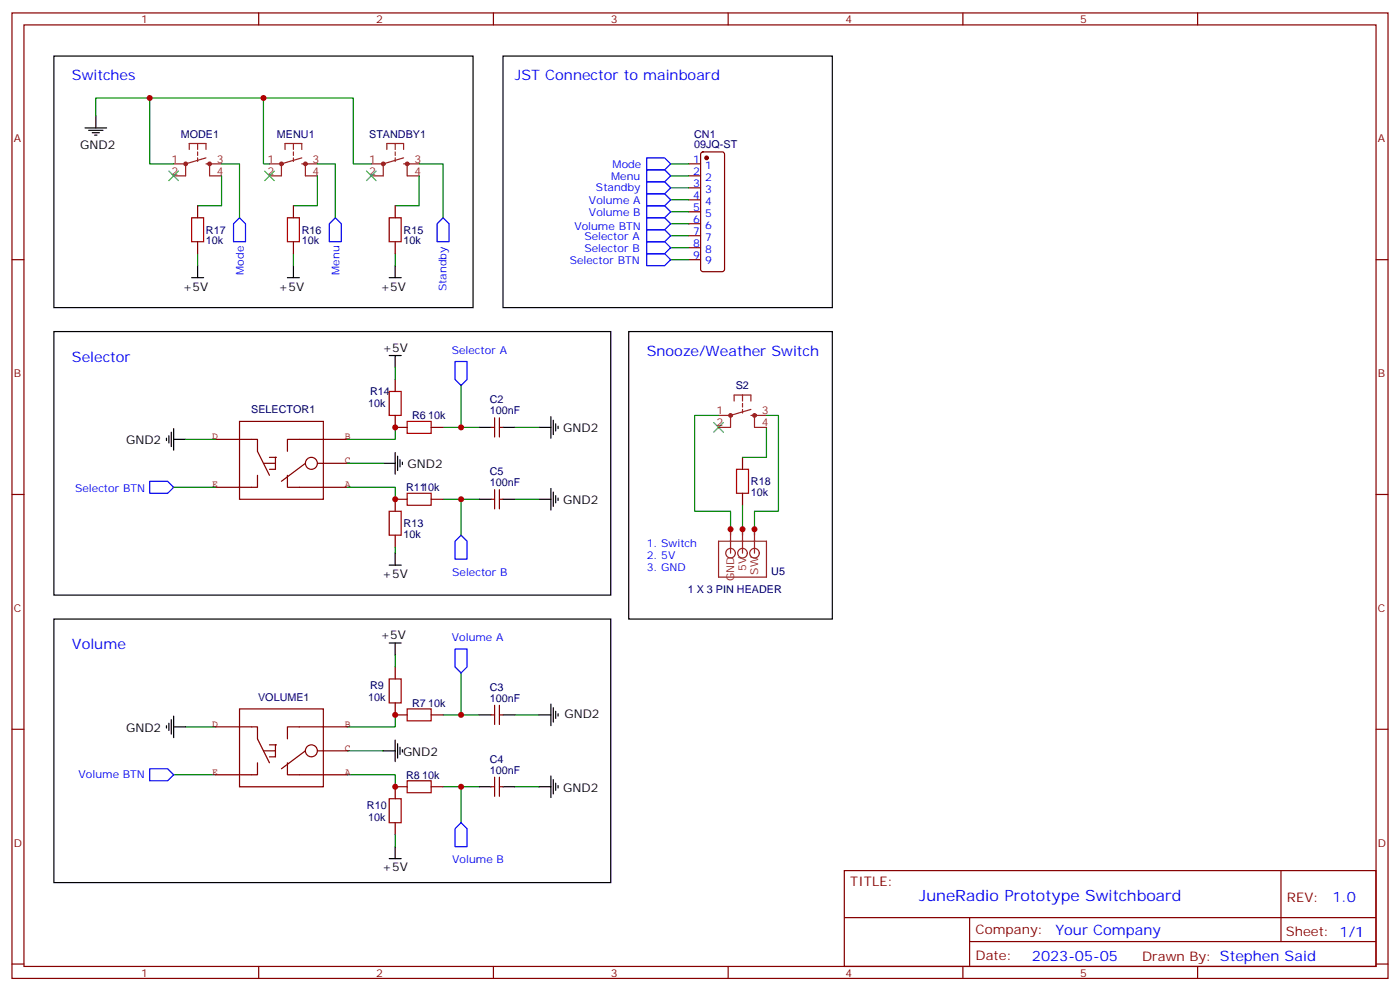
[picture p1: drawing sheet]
<svg xmlns="http://www.w3.org/2000/svg" width="412mm" height="292mm" viewBox="0 0 412 292" stroke-linecap="round" stroke-linejoin="round" font-family="sans-serif">
<g fill="none" stroke="#870000" stroke-width=".35">
<path d="M3.5 3.8h405.4v284.3h-405.4zM7.1 7.3h398.2v277.3h-398.2zM76.2 3.8v3.5M145.3 3.8v3.5M214.5 3.8v3.5M283.6 3.8v3.5M352.8 3.8v3.5M202.8 48.3h3.6M202.8 51.8h3.6M202.8 55.3h3.6M202.8 58.8h3.6M206.6 44.9l.5-.2h5.6l.5 .2 .2 .5v33.9l-.2 .5-.5 .2h-5.6l-.5-.2-.2-.5v-33.9z"/>
<path d="M3.5 76.5h3.6M202.8 76.5h3.6M202.8 62.4h3.6M202.8 65.9h3.6M202.8 69.4h3.6M202.8 73h3.6M405.3 76.5h3.6M218.7 134.7v3.5M3.5 145.6h3.6M218.7 145.3v3.5M405.3 145.6h3.6M3.5 214.8h3.6"/>
<path d="M405.3 214.8h3.6M248.7 256.4h156.6v28.2h-156.6zM377.3 256.4v20.9M248.7 270.2h156.5M285.6 277.3h119.6M285.6 270.2v14.2M3.5 283.9h3.6M76.2 284.6v3.5M145.3 284.6v3.5M214.5 284.6v3.5M283.6 284.6v3.5M352.8 284.6v3.5"/>
<path d="M405.3 283.9h3.6"/>
</g>
<circle cx="208.1" cy="46.5" r=".53" fill="#870000" stroke="#870000" stroke-width=".35"/>
<g fill="none" stroke="#008700" stroke-width=".35">
<path d="M44.1 28.9h-15.9v5.2M77.6 28.9h26.5v19.4h5.3M51.2 48.3h-7.1v-19.4h33.5v19.4h1.8M65.3 51.8v8.8h-7.1M65.3 48.3h5.3v15.8M93.5 51.8v8.8h-7.1M93.5 48.3h5.3v15.8M123.5 51.8v8.8h-7.1M123.5 48.3h7v15.8M197.6 58.8h5.2M197.6 55.3h5.2M197.6 51.8h5.2"/>
<path d="M197.6 48.3h5.2M197.6 76.5h5.2M197.6 73h5.2M197.6 69.4h5.2M197.6 65.9h5.2M197.6 62.4h5.2M211.7 122.3h-7.1v28.3h10.6v7M225.8 125.9v8.8h-7.1M225.8 122.3h3.5v28.3h-7.1v7M218.7 148.8v8.8"/>
</g>
<path d="M217 138.2h3.5v7.1h-3.5z" fill="none" stroke="#a10000" stroke-width=".35"/>
<path d="M210.3 124.5l2.8 2.8M213.1 124.5l-2.8 2.8" fill="none" stroke="#3c3" stroke-width=".35"/>
<path d="M15.9 16.5h123.4v74.1h-123.4zM25 37.7h6.4M26.1 38.4h4.2M27.2 39.1h2.1M27.9 39.8h.7M28.2 34.1v3.6M185.2 97.6h60v84.7h-60z" fill="none" stroke="#000" stroke-width=".35"/>
<g fill="none" stroke="#8c2424" stroke-width=".35">
<path d="M51.2 48.3h3.5M54.7 48.3v3.5h-3.5M55.7 44v-1.7h5v1.7M58.2 42.3v1.7M58.2 44.7v1.1M58.2 46.5v1.1M60.7 48.3h4.6M60.7 46.5l-6 1.8M61.7 48.3v3.5h3.6M79.4 48.3h3.5M82.9 48.3v3.5h-3.5M84 44v-1.7h4.9v1.7"/>
<path d="M86.4 42.3v1.7M86.4 44.7v1.1M86.4 46.5v1.1M88.9 48.3h4.6M88.9 46.5l-6 1.8M90 48.3v3.5h3.5M109.4 48.3h3.5M112.9 48.3v3.5h-3.5M113.9 44v-1.7h5v1.7M116.4 42.3v1.7M116.4 44.7v1.1M116.4 46.5v1.1"/>
<path d="M118.9 48.3h4.6M118.9 46.5l-6 1.8M119.9 48.3v3.5h3.6M216.3 118.1v-1.8h4.9v1.8M218.7 116.3v1.8M218.7 118.8v1.1M211.7 122.3h3.5M215.2 122.3v3.6h-3.5M218.7 120.6v1M221.2 122.3h4.6M221.2 120.6l-6 1.7M222.2 122.3v3.6h3.6"/>
<path d="M211.7 159.4h14.1v10.6h-14.1zM215.2 155.9v7M218.7 155.9v7M222.2 155.9v7"/>
<circle cx="215.2" cy="162.9" r="1.41"/>
<circle cx="218.7" cy="162.9" r="1.41"/>
<circle cx="222.2" cy="162.9" r="1.41"/>
</g>
<g fill="none" stroke="#8c2424" stroke-width=".71">
<circle cx="54.7" cy="48.3" r=".35"/>
<circle cx="61.7" cy="48.3" r=".35"/>
<circle cx="82.9" cy="48.3" r=".35"/>
<circle cx="90" cy="48.3" r=".35"/>
<circle cx="112.9" cy="48.3" r=".35"/>
<circle cx="119.9" cy="48.3" r=".35"/>
<circle cx="215.2" cy="122.3" r=".35"/>
<circle cx="222.3" cy="122.3" r=".35"/>
</g>
<path d="M70.6 64.1l1.7 1.8v5.3h-3.5v-5.3zM98.8 64.1l1.7 1.8v5.3h-3.5v-5.3zM130.5 64.1l1.8 1.8v5.3h-3.5v-5.3z" fill="none" stroke="#00f" stroke-width=".35"/>
<path d="M63.5 129.4h7.1M70.6 124.1h24.6v22.9h-24.6zM88.2 129.4h14.1M90 136.3a1.76 1.76 0 0 1 2.7-1.3 1.76 1.76 0 0 1-.1 3 1.76 1.76 0 0 1-2.6-1.5l-7.1 5.2M93.5 136.5h8.8M63.5 143.5h7.1M88.2 143.5h14.1" fill="none" stroke="#850000" stroke-width=".35"/>
<circle cx="81.1" cy="134.7" r=".18" fill="#850000"/>
<g fill="none" stroke="#850000" stroke-width=".35">
<path d="M70.6 129.4h5.2v3.5l3.6 7.1M75.8 140v3.5h-5.2M77.6 136.5h3.5M79.4 134.7h1.7v3.5h-1.7M84.7 140v3.5h3.5M88.2 129.4h-3.5v3.5M63.5 214.1h7.1M70.6 208.8h24.6v22.9h-24.6zM88.2 214.1h14.1M63.5 228.2h7.1M88.2 228.2h14.1M90 221a1.76 1.76 0 0 1 2.7-1.3 1.76 1.76 0 0 1-.1 3 1.76 1.76 0 0 1-2.6-1.6l-7.1 5.3"/>
<path d="M93.5 221.1h8.8"/>
</g>
<g fill="none" stroke="#870000" stroke-width=".35">
<path d="M144.6 125.9h1.1M145.7 123v5.7M147.1 123v5.7M147.1 125.9h1.1M144.6 147h1.1M145.7 144.2v5.7M147.1 144.2v5.7M147.1 147h1.1M144.6 210.5h1.1M145.7 207.7v5.7M147.1 207.7v5.7M147.1 210.5h1.1"/>
<path d="M144.6 231.7h1.1M145.7 228.9v5.6M147.1 228.9v5.6M147.1 231.7h1.1"/>
</g>
<g fill="none" stroke="#000" stroke-width=".35">
<path d="M15.9 97.6h164v77.7h-164zM49 129v.8M49.7 128.3v2.2M50.4 127.3v4.2M51.2 129.4h3.5M51.2 126.2v6.4M112.9 136.5h3.5M116.4 133.3v6.3M117.1 134.3v4.3M117.8 135.4v2.1M118.5 136.1v.7M141.1 125.9h3.5"/>
<path d="M148.2 125.9h3.5M158.7 125.9h3.6M162.3 122.7v6.3M163 123.8v4.2M163.7 124.8v2.1M164.4 125.5v.7M141.1 147h3.5M148.2 147h3.5M158.7 147h3.6M162.3 143.9v6.3M163 144.9v4.3M163.7 146v2.1"/>
<path d="M164.4 146.7v.7M15.9 182.3h164v77.6h-164zM114.7 189.4h3.5M116.4 189.4v3.5M49 213.7v.7M49.7 213v2.1M50.4 211.9v4.3M51.2 210.9v6.3M51.2 214.1h3.5M116.4 217.9v6.4M117.1 219v4.2M141.1 210.5h3.5"/>
<path d="M148.2 210.5h3.5M158.7 210.5h3.6M162.3 207.4v6.3M163 208.4v4.3M163.7 209.5v2.1M164.4 210.2v.7M112.9 221.1h3.5M117.8 220.1v2.1M118.5 220.8v.7M141.1 231.7h3.5M148.2 231.7h3.5M158.7 231.7h3.6"/>
<path d="M162.3 228.5v6.4M163 229.6v4.2M163.7 230.6v2.2M164.4 231.4v.7"/>
</g>
<g fill="none" stroke="#008700" stroke-width=".35">
<path d="M135.8 113.5v12.4M54.7 129.4h8.8M102.3 136.5h10.6M116.4 125.9v3.5h-14.1M130.5 125.9h10.6M151.7 125.9h7M51.2 143.5h12.3M102.3 143.5h14.1v3.5M130.5 147h10.6M135.8 147v10.6M151.7 147h7M135.8 198.2v12.3"/>
<path d="M54.7 214.1h8.8M116.4 210.5v3.6h-14.1M130.5 210.5h10.6M151.7 210.5h7M51.2 228.2h12.3M102.3 228.2h14.1v3.5M102.3 221.1h10.6M130.5 231.7h10.6M135.8 231.7v10.6M151.7 231.7h7"/>
</g>
<path d="M134.1 106.5h3.5v5.3l-1.8 1.7-1.7-1.7zM44.1 141.7h5.3l1.8 1.8-1.8 1.8h-5.3zM135.8 157.6l1.8 1.8v5.3h-3.5v-5.3zM134.1 191.1h3.5v5.3l-1.8 1.8-1.7-1.8zM44.1 226.4h5.3l1.8 1.8-1.8 1.7h-5.3zM135.8 242.3l1.8 1.8v5.2h-3.5v-5.2z" fill="none" stroke="#00f" stroke-width=".35"/>
<circle cx="81.1" cy="219.4" r=".18" fill="#850000"/>
<path d="M70.6 214.1h5.2v3.5l3.6 7M79.4 219.4h1.7v3.5h-1.7M88.2 214.1h-3.5v3.5M75.8 224.6v3.6h-5.2M77.6 221.1h3.5M84.7 224.6v3.6h3.5" fill="none" stroke="#850000" stroke-width=".35"/>
<path d="M190.5 46.5h5.3l1.8 1.8-1.8 1.7h-5.3zM190.5 50h5.3l1.8 1.8-1.8 1.8h-5.3zM190.5 53.6h5.3l1.8 1.7-1.8 1.8h-5.3zM190.5 57.1h5.3l1.8 1.7-1.8 1.8h-5.3zM190.5 67.7h5.3l1.8 1.7-1.8 1.8h-5.3zM190.5 71.2h5.3l1.8 1.8-1.8 1.7h-5.3zM190.5 74.7h5.3l1.8 1.8-1.8 1.7h-5.3zM190.5 64.1h5.3l1.8 1.8-1.8 1.8h-5.3zM190.5 60.6h5.3l1.8 1.8-1.8 1.7h-5.3z" fill="none" stroke="#00f" stroke-width=".35"/>
<g fill="none" stroke="#000" stroke-width=".35">
<path d="M148.2 16.5h97v74.1h-97zM58.2 78.2v3.6M86.4 78.2v3.6M116.4 78.2v3.6M56.4 81.8h3.6M84.7 81.8h3.5M114.7 81.8h3.5M114.7 104.7h3.5M116.4 104.7v3.5M114.7 166.4h3.5M116.4 162.9v3.5M114.7 252.9h3.5"/>
<path d="M116.4 249.3v3.6"/>
</g>
<path d="M49.7 50.4l2.9 2.8M52.6 50.4l-2.9 2.8M78 50.4l2.8 2.8M80.8 50.4l-2.8 2.8M107.9 50.4l2.9 2.8M110.8 50.4l-2.9 2.8" fill="none" stroke="#3c3" stroke-width=".35"/>
<path d="M58.2 74.7v3.5M86.4 74.7v3.5M116.4 74.7v3.5M116.4 108.2v3.6M116.4 161.1v1.8M116.4 192.9v3.5M116.4 245.8v3.5" fill="none" stroke="#008700" stroke-width=".35"/>
<path d="M56.4 64.1h3.6v7.1h-3.6zM84.7 64.1h3.5v7.1h-3.5zM114.7 64.1h3.5v7.1h-3.5zM114.7 115.3h3.5v7h-3.5zM119.9 124.1h7.1v3.5h-7.1zM114.7 150.6h3.5v7h-3.5zM119.9 145.3h7.1v3.5h-7.1zM114.7 200h3.5v7h-3.5zM119.9 208.8h7.1v3.5h-7.1zM114.7 235.2h3.5v7.1h-3.5zM119.9 229.9h7.1v3.6h-7.1z" fill="none" stroke="#a10000" stroke-width=".35"/>
<g fill="none" stroke="#870000" stroke-width=".35">
<path d="M58.2 60.6v3.5M58.2 71.2v3.5M86.4 60.6v3.5M86.4 71.2v3.5M116.4 60.6v3.5M116.4 71.2v3.5M116.4 111.8v3.5M116.4 122.3v3.6h3.5M127 125.9h3.5M116.4 157.6v3.5M119.9 147h-3.5v3.6M127 147h3.5"/>
<path d="M116.4 196.4v3.6M116.4 207v3.5h3.5M127 210.5h3.5M119.9 231.7h-3.5v3.5M127 231.7h3.5M116.4 242.3v3.5"/>
</g>
<g fill="#c00">
<circle cx="222.3" cy="155.9" r=".88"/>
<circle cx="218.7" cy="155.9" r=".88"/>
<circle cx="215.2" cy="155.9" r=".88"/>
<circle cx="44.1" cy="28.9" r=".88"/>
<circle cx="77.6" cy="28.9" r=".88"/>
<circle cx="135.8" cy="125.9" r=".88"/>
<circle cx="135.8" cy="147" r=".88"/>
<circle cx="135.8" cy="231.7" r=".88"/>
<circle cx="135.8" cy="210.5" r=".88"/>
<circle cx="116.4" cy="147" r=".88"/>
<circle cx="116.4" cy="125.9" r=".88"/>
<circle cx="116.4" cy="210.5" r=".88"/>
<circle cx="116.4" cy="231.7" r=".88"/>
</g>
<text font-size="4.6" fill="#00f" x="270.8" y="265.4">JuneRadio Prototype Switchboard</text>
<g font-size="4.2" fill="#00f">
<text x="21.2" y="23.6">Switches</text>
<text x="151.7" y="23.6">JST Connector to mainboard</text>
<text x="21.2" y="106.5">Selector</text>
<text x="190.5" y="104.7">Snooze/Weather Switch</text>
<text x="21.2" y="191.1">Volume</text>
<text x="392.5" y="265.7">1.0</text>
<text x="310.9" y="275.2">Your Company</text>
<text x="304" y="283">2023-05-05</text>
</g>
<g font-size="3.9" fill="#800">
<text x="250.5" y="261">TITLE:</text>
<text x="379.1" y="265.7">REV:</text>
<text x="287.4" y="275.2">Company:</text>
<text x="378.7" y="275.8">Sheet: 1/1</text>
<text x="287.4" y="282.9">Date:</text>
<text x="336.4" y="282.9">Drawn By: Stephen Said</text>
</g>
<g font-size="3.5">
<text x="23.6" y="43.7">GND2</text>
<text x="53.9" y="85.8">+5V</text>
<text x="82.1" y="85.8">+5V</text>
<text x="112.1" y="85.8">+5V</text>
<text x="112.6" y="103.8">+5V</text>
<text x="37.2" y="130.8">GND2</text>
<text x="165.9" y="127.3">GND2</text>
<text x="120.1" y="137.8">GND2</text>
<text x="165.9" y="148.4">GND2</text>
<text x="112.6" y="170.1">+5V</text>
<text x="112.1" y="188.1">+5V</text>
<text x="37.2" y="215.5">GND2</text>
<text x="166.3" y="211.6">GND2</text>
<text x="118.7" y="222.5">GND2</text>
<text x="165.9" y="233.1">GND2</text>
<text x="112.6" y="256.6">+5V</text>
</g>
<g font-size="3.2" fill="#800">
<text x="41.6" y="6.8">1</text>
<text x="110.8" y="6.8">2</text>
<text x="179.9" y="6.8">3</text>
<text x="249.1" y="6.8">4</text>
<text x="318.2" y="6.8">5</text>
<text x="4.1" y="41.9">A</text>
<text x="405.9" y="41.9">A</text>
<text x="4.1" y="111.1">B</text>
<text x="405.9" y="111.1">B</text>
<text x="4.1" y="180.2">C</text>
<text x="405.9" y="180.2">C</text>
<text x="4.1" y="249.3">D</text>
<text x="405.9" y="249.3">D</text>
<text x="41.6" y="287.6">1</text>
<text x="110.8" y="287.6">2</text>
<text x="179.9" y="287.6">3</text>
<text x="249.1" y="287.6">4</text>
<text x="318.2" y="287.6">5</text>
</g>
<g font-size="3.2" fill="#000080">
<text x="53.3" y="40.6">MODE1</text>
<text x="81.6" y="40.6">MENU1</text>
<text x="108.8" y="40.6">STANDBY1</text>
<text x="204.5" y="40.5">CN1</text>
<text x="204.5" y="43.7">09JQ-ST</text>
<text x="60.7" y="72">10k</text>
<text x="60.7" y="68.8">R17</text>
<text x="88.9" y="72">10k</text>
<text x="88.9" y="68.8">R16</text>
<text x="118.9" y="72">10k</text>
<text x="118.9" y="68.8">R15</text>
<text x="108.5" y="119.9">10k</text>
<text x="109" y="116.4">R14</text>
<text x="144.3" y="118.8">C2</text>
<text x="216.7" y="114.7">S2</text>
<text x="74" y="121.7">SELECTOR1</text>
<text x="121.4" y="123.5">R6</text>
<text x="126.1" y="123.5">10k</text>
<text x="144.3" y="122">100nF</text>
<text x="144.3" y="143.2">100nF</text>
<text x="144.3" y="140">C5</text>
<text x="221.2" y="142.9">R18</text>
<text x="119.6" y="144.6">R1110k</text>
<text x="221.2" y="146.1">10k</text>
<text x="118.9" y="155.2">R13</text>
<text x="118.9" y="158.4">10k</text>
<text x="227.2" y="169.4">U5</text>
<text x="202.6" y="174.7">1 X 3 PIN HEADER</text>
<text x="109" y="202.8">R9</text>
<text x="144.3" y="203.5">C3</text>
<text x="76" y="206.4">VOLUME1</text>
<text x="108.5" y="206.4">10k</text>
<text x="121.4" y="208.1">R7</text>
<text x="126.1" y="208.1">10k</text>
<text x="144.3" y="206.7">100nF</text>
<text x="144.3" y="227.8">100nF</text>
<text x="144.3" y="224.6">C4</text>
<text x="119.6" y="229.3">R8</text>
<text x="124.3" y="229.3">10k</text>
<text x="108.1" y="238.1">R10</text>
<text x="108.5" y="241.7">10k</text>
</g>
<g font-size="3.2" fill="#8d2323">
<text x="50.5" y="47.9">1</text>
<text x="63.9" y="47.9">3</text>
<text x="78.8" y="47.9">1</text>
<text x="92.1" y="47.9">3</text>
<text x="108.8" y="47.9">1</text>
<text x="122.1" y="47.9">3</text>
<text x="50.5" y="51.4">2</text>
<text x="63.9" y="51.4">4</text>
<text x="78.8" y="51.4">2</text>
<text x="92.1" y="51.4">4</text>
<text x="108.8" y="51.4">2</text>
<text x="122.1" y="51.4">4</text>
<text x="211.1" y="122">1</text>
<text x="211.1" y="125.5">2</text>
<text x="224.4" y="122">3</text>
<text x="224.4" y="125.5">4</text>
<text x="216.3" y="171.3" transform="rotate(-90 216.3 171.3)">GND</text>
<text x="219.8" y="168.2" transform="rotate(-90 219.8 168.2)">5V</text>
<text x="223.3" y="169.3" transform="rotate(-90 223.3 169.3)">SW</text>
</g>
<g font-size="3.2" fill="#00f">
<text x="204.2" y="47.9">1</text>
<text x="180.1" y="53.1">Menu</text>
<text x="180.5" y="49.6">Mode</text>
<text x="204.2" y="51.4">2</text>
<text x="207.7" y="49.7">1</text>
<text x="207.7" y="53.2">2</text>
<text x="175.6" y="56.3">Standby</text>
<text x="204.2" y="55">3</text>
<text x="204.2" y="58.5">4</text>
<text x="207.7" y="56.7">3</text>
<text x="173.5" y="60.1">Volume A</text>
<text x="173.5" y="63.7">Volume B</text>
<text x="204.2" y="62">5</text>
<text x="204.2" y="65.5">6</text>
<text x="207.7" y="60.3">4</text>
<text x="207.7" y="63.8">5</text>
<text x="169.2" y="67.7">Volume BTN</text>
<text x="172.2" y="70.7">Selector A</text>
<text x="204.2" y="69.1">7</text>
<text x="207.7" y="67.3">6</text>
<text x="207.7" y="70.8">7</text>
<text x="167.9" y="77.8">Selector BTN</text>
<text x="172.2" y="74.2">Selector B</text>
<text x="204.2" y="72.6">8</text>
<text x="204.2" y="76.1">9</text>
<text x="207.7" y="74.4">8</text>
<text x="207.7" y="77.9">9</text>
<text x="71.8" y="80.9" transform="rotate(-90 71.8 80.9)">Mode</text>
<text x="100" y="80.9" transform="rotate(-90 100 80.9)">Menu</text>
<text x="131.5" y="85.8" transform="rotate(-90 131.5 85.8)">Standby</text>
<text x="133.1" y="104.2">Selector A</text>
<text x="22.2" y="144.8">Selector BTN</text>
<text x="190.5" y="161.1">1. Switch</text>
<text x="190.5" y="164.7">2. 5V</text>
<text x="133.2" y="169.5">Selector B</text>
<text x="190.5" y="168.2">3. GND</text>
<text x="133.1" y="188.9">Volume A</text>
<text x="23.1" y="229.1">Volume BTN</text>
<text x="133.2" y="254.2">Volume B</text>
</g>
<g font-size="2.8" fill="#840000">
<text x="62.5" y="129.4">D</text>
<text x="101.6" y="129.4">B</text>
<text x="101.6" y="136.4">C</text>
<text x="62.5" y="143.5">E</text>
<text x="101.6" y="143.5">A</text>
<text x="62.5" y="214">D</text>
<text x="101.6" y="214">B</text>
<text x="101.6" y="221.1">C</text>
<text x="62.5" y="228.1">E</text>
<text x="101.6" y="228.1">A</text>
</g>
</svg>
